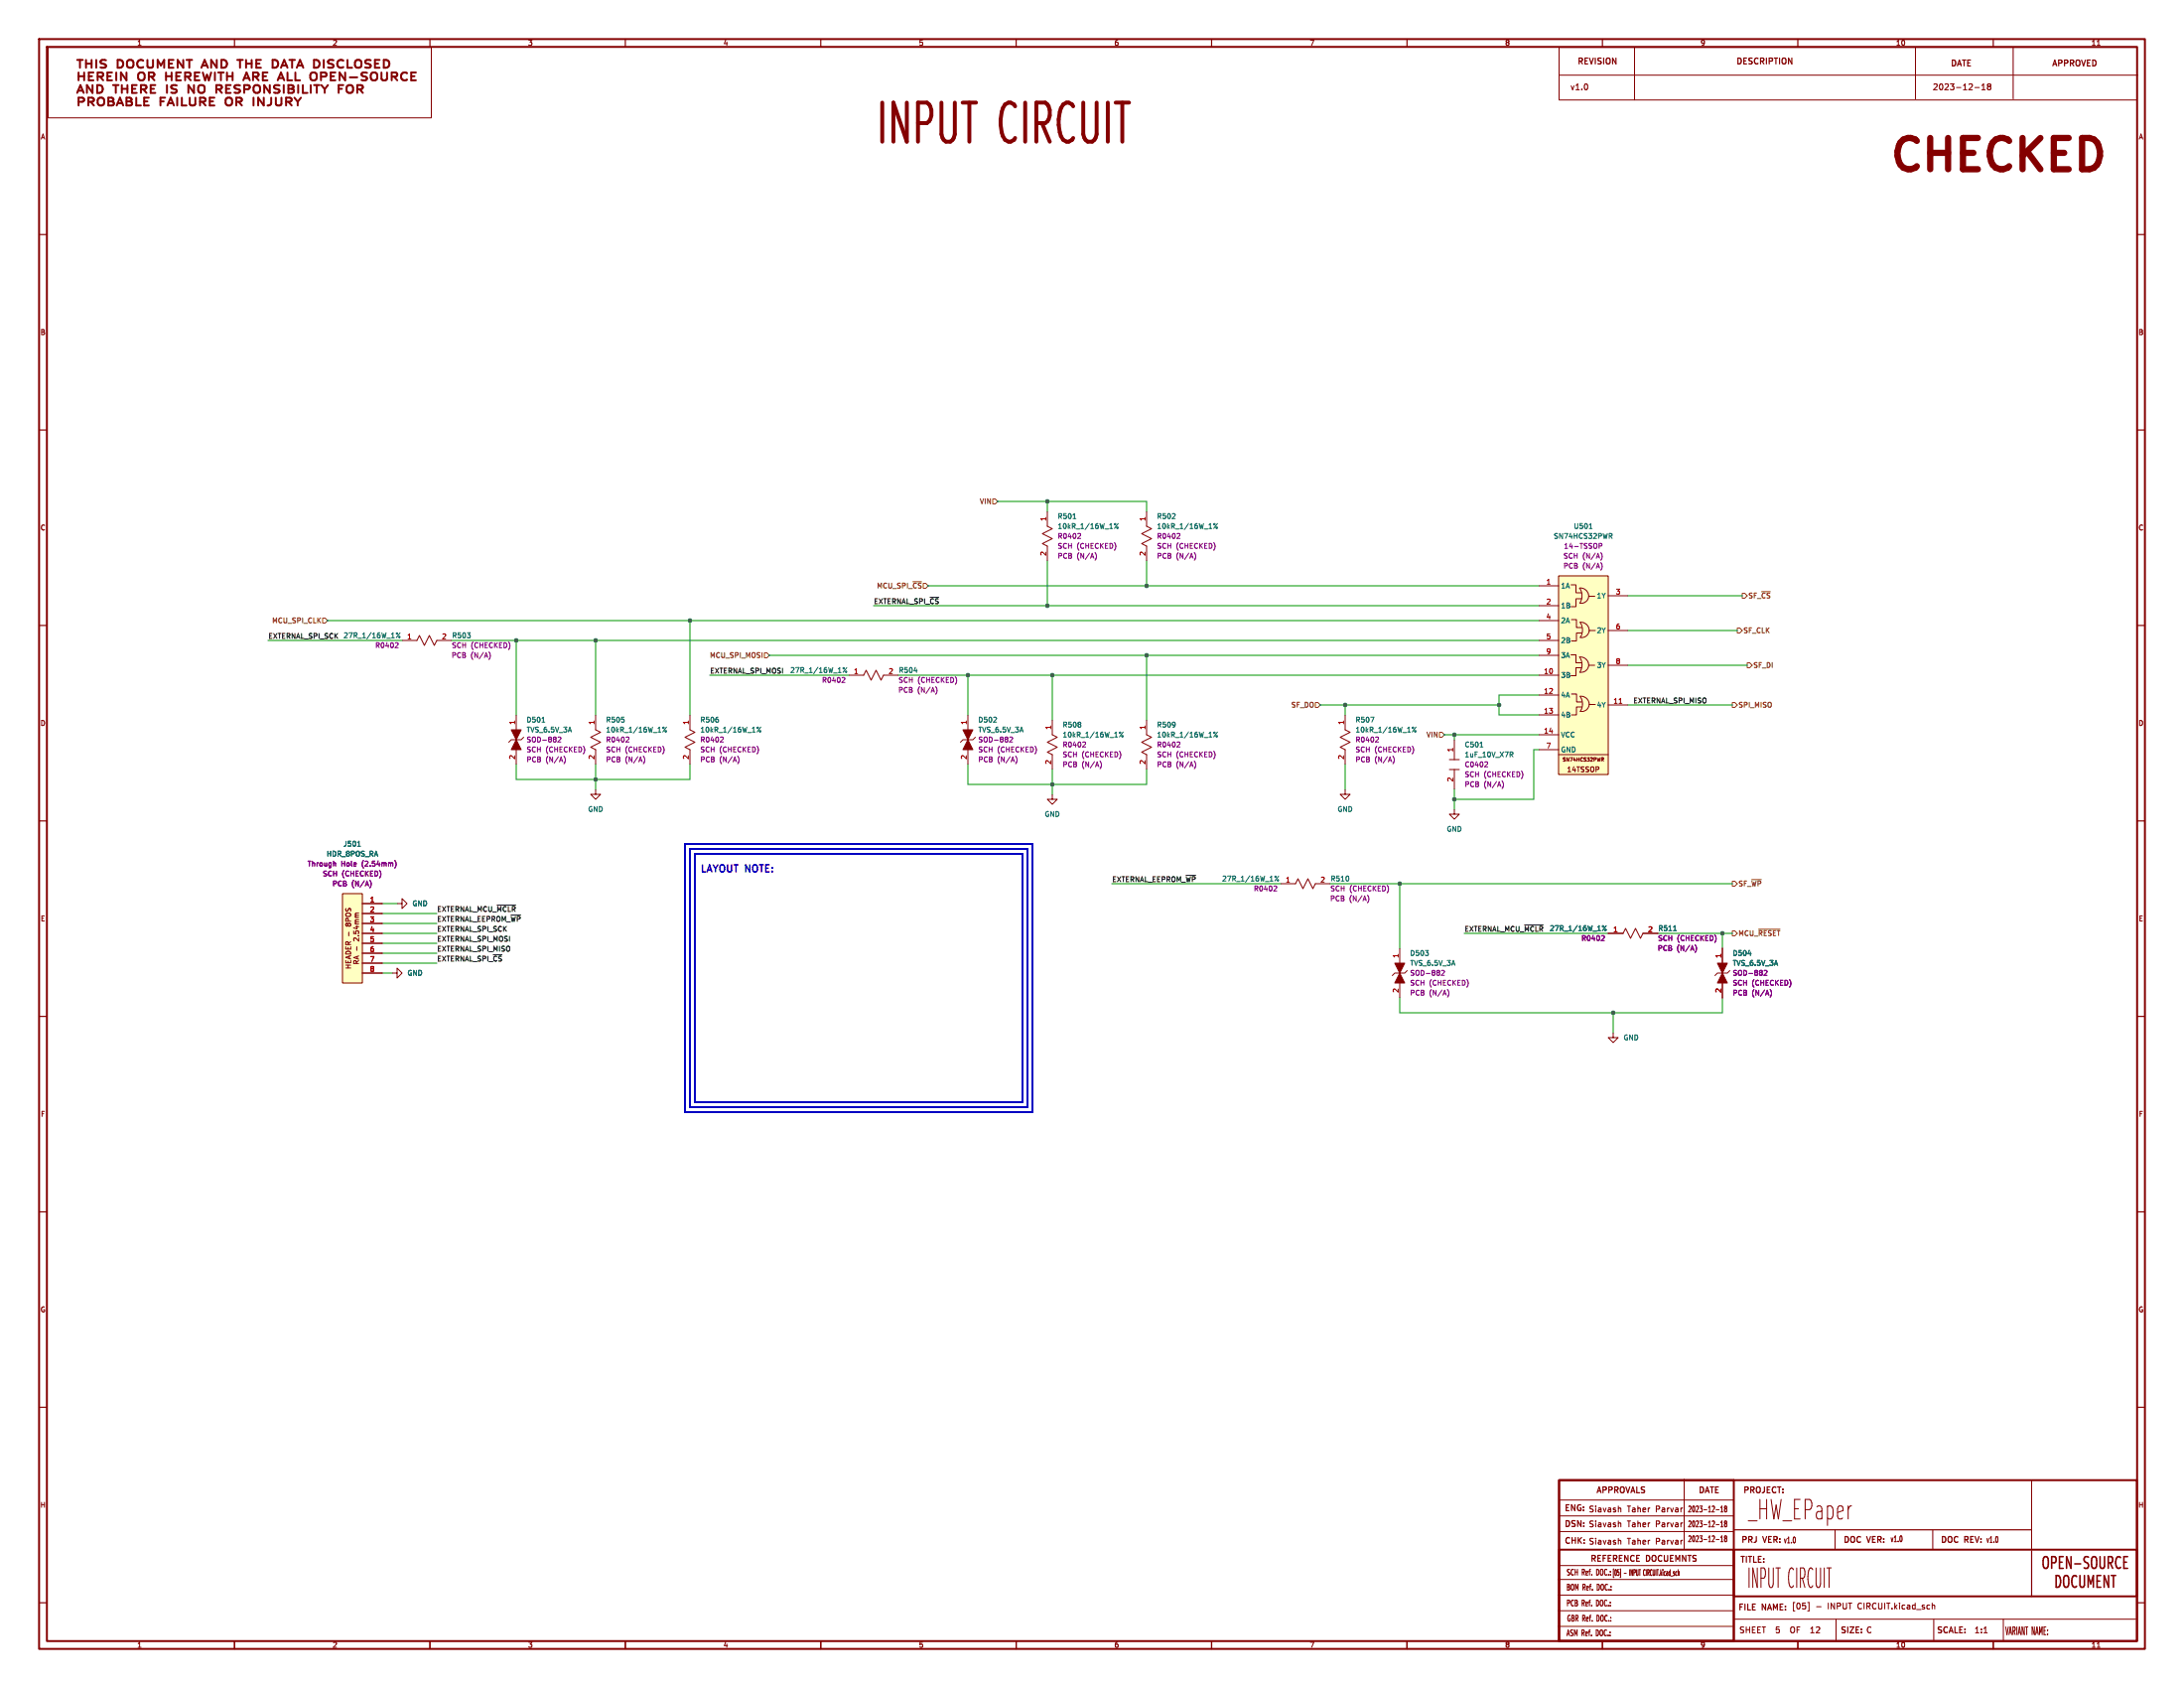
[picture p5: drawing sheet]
<svg xmlns="http://www.w3.org/2000/svg" width="559mm" height="432mm" viewBox="0 0 559 432" stroke-linecap="round" stroke-linejoin="round" font-family="sans-serif">
<g fill="none" stroke="#840000" stroke-width=".5">
<path d="M10 10h538.8v411.8h-538.8zM12 12h534.8v407.8h-534.8zM19.7 15.3h1.5M20.1 18.5v2M20.1 19.5h1.4M20.5 15.3v2M21.5 18.5v2M22 15.3v2M22 16.3h1.4M22.7 19.5h.9M23.4 15.3v2M23.9 18.5h-1.2v2"/>
<path d="M24.6 15.3v2M25 19.6l1.2-.1 .2-.6-.5-.4h-.9v2M25.6 19.6l.8 .9M27.1 15.4a1.04 1.04 0 0 0-1.4 .3l.2 .5 1.1 .4v.5a1.18 1.18 0 0 1-1.3 .1M27.5 19.5h.8M28.7 18.5h-1.2v2h1.2M29.7 18.5v2M30.1 15.3a1.07 1.07 0 0 1 1.4 1 1.07 1.07 0 0 1-1.4 1zM32.4 18.5v2l-1.5-2v2M32.6 15.6a.88 .88 0 0 1 .9-.3 .88 .88 0 0 1 .6 .7v.7a.85 .85 0 0 1-.8 .7 .85 .85 0 0 1-.8-.7zM36.6 15.5a.99 .99 0 0 0-1.5 .8 .99 .99 0 0 0 1.5 .8M37.7 15.3v1.6l.5 .4h.5l.4-.4v-1.6"/>
<path d="M38.1 19.6l1.2-.1 .2-.6-.5-.4h-.9v2M38.7 19.6l.8 .9M40.3 17.3v-2l.9 1.5 .8-1.5v2M42.5 19.5h1.4M42.5 18.5v2M43.2 16.3h.8M43.9 18.5v2M44.4 15.3h-1.2v2h1.2M45.1 19.5h.8M46.3 18.5h-1.2v2M46.9 15.3v2l-1.4-2v2M47.4 19.6l1.2-.1 .2-.6-.5-.4h-.9v2"/>
<path d="M47.7 15.3h1.4M48 19.6l.8 .9M48.4 15.3v2M49.9 19.5h.8M51.1 18.5h-1.2v2M51.5 17.3l.9-2 .8 2M51.8 16.8h1.2M51.9 18.5l.6 2 .5-1.4 .4 1.4 .6-2M55 18.5v2M55.5 15.3v2l-1.5-2v2M55.8 18.5h1.4M56.5 18.5v2"/>
<path d="M56.6 15.3a1.07 1.07 0 0 1 1.5 1 1.07 1.07 0 0 1-1.5 1zM58.1 18.5v2M58.1 19.5h1.4M59.5 18.5v2M60.7 15.3h1.4M61.4 15.3v2M62.5 20h1.2M63 16.3h1.4M63 15.3v2M64.4 15.3v2M64.7 19.6l1.2-.1 .3-.6-.5-.4h-1v2M65.3 19.6l.9 .9"/>
<path d="M65.6 16.3h.8M66.8 15.3h-1.2v2h1.2M67.2 19.5h.9M68.4 18.5h-1.2v2M69.7 15.3a1.07 1.07 0 0 1 1.5 1 1.07 1.07 0 0 1-1.5 1zM71.3 20h1.2M71.9 17.3l.8-2 .9 2M72.1 16.8h1.2M73.6 18.5v2M74 15.3h1.5M74.7 15.3v2M75.6 18.5v2"/>
<path d="M75.9 17.3l.9-2 .8 2M76.2 16.8h1.2M80.3 15.3a1.07 1.07 0 0 1 1.5 1 1.07 1.07 0 0 1-1.5 1zM82.1 19.6l1.2-.1 .3-.6-.5-.4h-1v2M82.8 15.3v2M84.6 19.5h.9M85.3 15.4a1.04 1.04 0 0 0-1.4 .3l.2 .5 1.1 .4v.5a1.18 1.18 0 0 1-1.3 .1M85.8 18.5h-1.2v2M87.8 15.5a.99 .99 0 0 0-1.5 .8 .99 .99 0 0 0 1.5 .8M88.3 18.5v2l-1.4-2v2M88.9 15.3v2h1.2M89.5 19.8h1.9"/>
<path d="M90.9 15.6a.88 .88 0 0 1 .9-.3 .88 .88 0 0 1 .7 .7v.7a.85 .85 0 0 1-.9 .7 .85 .85 0 0 1-.8-.7zM93.9 18.6a1.04 1.04 0 0 0-1.4 .3l.2 .5 1.1 .4 .1 .4M94.9 15.4a1.04 1.04 0 0 0-1.5 .3l.3 .5 1 .4v.5a1.18 1.18 0 0 1-1.3 .1M95.9 16.3h.9M97.1 15.3h-1.2v2h1.2M97.6 18.5v1.7M98.2 15.3a1.07 1.07 0 0 1 1.4 1 1.07 1.07 0 0 1-1.4 1zM99 18.5v1.7M100.2 19.6l1.2-.1 .2-.6-.4-.4h-1v2M100.8 19.6l.8 .9M104.1 18.7a.99 .99 0 0 0-1.2 .1 .99 .99 0 0 0-.2 1.3M105.2 19.5h.9"/>
<path d="M106.4 18.5h-1.2v2h1.2M20.1 26l1.2-.1 .2-.5-.4-.4h-1v2M22.6 26l1.2-.1 .2-.5-.4-.4h-1v2M23.2 26l.8 1M25.1 25.3a.88 .88 0 0 1 .9-.3 .88 .88 0 0 1 .6 .7v.6a.85 .85 0 0 1-.8 .7 .85 .85 0 0 1-.8-.7zM27.7 25h.9l.4 .4-.1 .4-.3 .1 .5 .4-.2 .6-1.2 .1zM27.7 25.9h.9M28.9 21.8h1.4M29.9 27l.8-2 .8 2M30.1 26.4h1.2M32.4 25h.8l.5 .4-.1 .4-.4 .1 .6 .4-.2 .6-1.2 .1zM32.4 25.9h.8"/>
<path d="M34.9 25v2h1.2M35.5 20.3a1.19 1.19 0 0 1 .4-1.8 .82 .82 0 0 1 1.1 .7l-.1 1.1M36.9 25.9h.8M38.1 25h-1.2v2h1.2M41.1 25.9h.8M42.2 25h-1.1v2M42.8 27l.9-2 .8 2M43.1 26.4h1.2M45.3 25v2M46.5 25v2h1.2M48.6 25v1.6l.4 .4h.5l.5-.4v-1.6M51.1 21.9a.97 .97 0 0 1 1.1 .2"/>
<path d="M51.2 26l1.2-.1 .2-.5-.5-.4h-.9v2M51.8 26l.8 1M52.2 23.5a.96 .96 0 0 1-1.1 .2M53.7 25.9h.8M54.9 25h-1.2v2h1.2M57.8 25.3a.88 .88 0 0 1 .9-.3 .88 .88 0 0 1 .7 .7v.6a.85 .85 0 0 1-.8 .7 .85 .85 0 0 1-.9-.7zM60.5 26l1.1-.1 .3-.5-.5-.4h-.9v2M60.9 22.8l.5 .4-.1 .4-.4 .2M61.1 26l.8 1M61.1 21.8l.3 .1M62.2 20.5l.9-2 .8 2M64.9 25v2"/>
<path d="M67.5 25v2l-1.4-2v2M69.4 25v1.4a.8 .8 0 0 1-1 .6M70.6 22.7l.7 .2 .2 .5-.4 .4h-.6M70.6 21.8l.9 .1M70.6 25v1.6l.5 .4h.4l.5-.4v-1.6M71.1 20.5l.8-2 .8 2M73.2 26l1.2-.1 .2-.5-.5-.4h-.9v2M73.8 26l.8 1M75.3 25l.9 1M76.2 26v1M77 25l-.8 1M79.5 20.3a1.19 1.19 0 0 1 .5-1.8 .82 .82 0 0 1 1.1 .7l-.2 1.1"/>
<path d="M82.2 21.8l.9 1M83.1 22.8v1M83.9 21.8l-.8 1M95 20.3a1.19 1.19 0 0 1 .5-1.8 .82 .82 0 0 1 1 .7l-.1 1.1M398.9 378.6h147.8v41.2h-147.8zM398.9 378.6h44.7v41.2h-44.7zM398.9 396.4h44.7v23.4h-44.7zM443.6 396.4h103.1v12h-103.1z"/>
</g>
<g fill="none" stroke="#840000" stroke-width=".3">
<path d="M60 10v2M110 10v2M160 10v2M210 10v2M260 10v2M310 10v2M360 10v2M410 10v2M460 10v2M510 10v2M10 60h2M546.8 60h2"/>
<path d="M10 110h2M546.8 110h2M10 160h2M546.8 160h2M10 210h2M546.8 210h2M10 260h2M546.8 260h2M10 310h2M546.8 310h2M10 360h2M546.8 360h2"/>
<path d="M443.6 391.3h76.2M519.8 396.7v11.7M10 410h2M60 419.8v2M110 419.8v2M160 419.8v2M210 419.8v2M260 419.8v2M310 419.8v2M360 419.8v2M410 419.8v2M460 419.8v2"/>
<path d="M510 419.8v2M546.8 410h2"/>
</g>
<g fill="none" stroke="#840000" stroke-width=".25">
<path d="M12.3 12.1h98.1v18h-98.1zM398.9 12.1h147.8v13.5h-147.8zM398.9 19.2h148.1M418.2 12.1v13.5M490.1 12.1v13.2M515.1 12.1v13.2M536.6 11.6h.7M505.3 22.4h1.1M507.1 23h.8M507.1 21.9l.4-.4v1.5M508.8 22.1l-.3 .3 .1 .4 .2 .2 .4-.1 .2-.2-.1-.5-.2-.1M508.8 22.1l-.3-.3 .3-.3h.4l.2 .2-.3 .4"/>
<path d="M508.8 22.1h.3M268 130.8v3.8l1.2 .7-2.5 1.2 2.5 1.3-2.5 1.3 1.3 .6v3.8M293.4 130.8v3.8l1.2 .7-2.5 1.2 2.5 1.3-2.5 1.3 1.3 .6v3.8M393.7 149.9h5.1M393.7 154.9h5.1M393.7 158.8h5.1M398.8 147.3h12.7v50.8h-12.7zM402 149.6h1.2v2h1.4M402.1 158.5h1.3v2h1.3M404.2 150.4a1.97 1.97 0 0 1 2.3 1.9 1.97 1.97 0 0 1-2.3 2l.1-.2a3.4 3.4 0 0 0-.1-3.7zM404.3 159.2a1.97 1.97 0 0 1 2.3 1.9 1.97 1.97 0 0 1-2.3 2l.1-.2a3.4 3.4 0 0 0-.1-3.7zM404.6 153.2h-1.4v2h-1.2"/>
<path d="M406.5 152.5h1.6M411.5 152.4h5.1M102.9 163.8h3.8l.6-1.2 1.3 2.5 1.3-2.5 1.2 2.5 .7-1.3h3.8M217.2 172.7h3.8l.6-1.2 1.3 2.5 1.3-2.5 1.2 2.5 .7-1.3h3.8M393.7 172.7h5.1M393.7 177.8h5.1M393.7 163.8h5.1M393.7 167.6h5.1M402 167.5h1.2v2h1.4M402.1 177.5h1.3v2.1h1.4M404.2 168.1a1.97 1.97 0 0 1 2.3 1.9 1.97 1.97 0 0 1-2.3 2l.1-.2a3.4 3.4 0 0 0-.1-3.7zM404.3 178.1a1.97 1.97 0 0 1 2.3 1.9 1.97 1.97 0 0 1-2.3 2l.1-.2a3.4 3.4 0 0 0-.1-3.7z"/>
<path d="M404.6 170.8h-1.4v2h-1.2M404.7 161.9h-1.3v2.1h-1.3M406.5 170.2h1.6M406.7 161.3h1.5M411.5 170.2h5.1M411.5 161.3h5.1M132.1 182.9v3.8M132.1 191.8v3.8M134 188.6l-.7 .6h-2.5l-.6 .7M152.4 182.9v3.8l1.3 .6-2.6 1.3 2.6 1.3-2.6 1.2 1.3 .7v3.8M176.5 182.9v3.8l1.3 .6-2.5 1.3 2.5 1.3-2.5 1.2 1.2 .7v3.8M247.6 182.9v3.8"/>
<path d="M247.6 191.8v3.8M249.6 188.6l-.7 .6h-2.5l-.7 .7M269.2 184.2v3.8l1.3 .6-2.5 1.3 2.5 1.2-2.5 1.3 1.2 .6v3.9M293.4 184.2v3.8l1.2 .6-2.5 1.3 2.5 1.2-2.5 1.3 1.3 .6v3.9M344.2 182.9v3.8l1.2 .6-2.5 1.3 2.5 1.3-2.5 1.2 1.3 .7v3.8M370.8 194.3h2.6M370.8 196.9h2.6M372.1 189.2v5.1M372.1 196.9v5M393.7 182.9h5.1M393.7 188h5.1M393.7 191.8h5.1"/>
<path d="M398.8 193h12.7M404.7 180.8h-1.3v2.1h-1.3M406.7 180.2h1.5M409.8 193.8l.5 .2-.1 .2-.4 .1M410 194.3l.3 .4M411.5 180.3h5.1M152.4 201.9v1.3h1.3l-1.3 1.3-1.3-1.3h1.3M269.2 203.2v1.3h1.3l-1.3 1.2-1.2-1.2h1.2M344.2 201.9v1.3h1.2l-1.2 1.3-1.3-1.3h1.3M372.1 207v1.3h1.3l-1.3 1.3-1.3-1.3h1.3M87.6 228.6h5.1v22.9h-5.1zM88.5 232.4l.1 .6a.53 .53 0 0 0 .6-.6l.5 .1v.6"/>
<path d="M88.5 233.8l.4-.2h.6l.2 .5-.4 .3h-.7l-.1-.3zM89 236.4l.2-.2 .5 .2-.2 .5-.5-.2M89 236.4l-.2-.2-.3 .2 .2 .5 .3-.2M89 236.4v.3M89.1 235.6v-.6h-.5l-.1 .6h1.2M89.2 238.4v1M90.5 238.2v.6l.6 .1-.1-.7h.7v.7M90.9 237h.9M90.9 236.4h.9M90.9 234.7h.9M91.1 233.6h.7M91.1 235.8l-.2 .2 .1 .4"/>
<path d="M91.1 235.8h.7M91.1 234.1h.7M91.3 236.9v.7l-.9-.3M91.7 239.4h.1M91.8 239.9v.8l-.9-.8-.4 .3 .1 .5M91.8 235.3h-.8l-.1 .3 .2 .2M92.7 238.8h5.1M92.7 236.2h5.1M92.7 231.1h5.1M92.7 233.7h5.1M101.6 231.1h1.3v-1.2l1.2 1.2-1.2 1.3v-1.3M327.7 226.1h3.8l.6-1.3 1.3 2.5 1.2-2.5 1.3 2.5 .6-1.2h3.9"/>
<path d="M411.5 238.8h3.8l.6-1.3 1.3 2.5 1.3-2.5 1.2 2.5 .7-1.2h3.8M88.5 247.6h1.2M88.5 246.9h1.2M88.5 242.2v.6h1.2v-.6M88.5 245.7v.6h1.2v-.6M88.5 243.6a.68 .68 0 0 1 .8-.2 .68 .68 0 0 1 .4 .7h-1.2zM89.1 242.4v.4M89.1 245.9v.4M89.1 246.9v.7M89.1 241.6v-.6h-.5l-.1 .6h1.2M89.4 244.6v.6M89.7 244.5l-1.2 .4 1.2 .4"/>
<path d="M89.7 240.9l-.6 .4M90.5 246.5h1.3M91.3 242.2v.9M91.4 244.7v.6M91.8 245.7l-.6 .5M91.8 244.5l-1.3 .5 1.3 .4M92.7 241.3h5.1M92.7 243.8h5.1M92.7 246.4h5.1M92.7 248.9h5.1M100.3 248.9h1.3v-1.2l1.3 1.2-1.3 1.3v-1.3M358.1 242.6v3.8"/>
<path d="M358.1 251.5v3.8M360 248.3l-.6 .6h-2.5l-.7 .7M440.7 242.6v3.8M440.7 251.5v3.8M442.6 248.3l-.6 .6h-2.6l-.6 .7M412.7 264.2v1.2h1.3l-1.3 1.3-1.2-1.3h1.2M430.9 378.4v17.8M519.8 378.6v17.6M398.9 383.7h44.7M398.9 387.8h44.7M398.9 391.8h44.7M414.3 385.8l.4 .2v.8"/>
<path d="M414.3 389.6l.4 .2v.8M414.3 394l.4 .2v.8M439.1 390h.8M439.1 386.2h.8M439.1 393.8h.8M440.3 390.6h.6M440.3 385.7l.3-.4v1.5M440.3 389.5l.3-.4v1.5M440.3 393.3l.3-.4v1.5M440.3 386.8h.6M440.3 394.4h.6M441.4 389.7l-.2 .3 .2 .6 .4-.3-.2-.6"/>
<path d="M441.4 389.7a.34 .34 0 0 1-.2-.5 .34 .34 0 0 1 .6 0 .34 .34 0 0 1-.2 .5M441.4 385.9a.34 .34 0 0 1-.2-.5 .34 .34 0 0 1 .6 0 .34 .34 0 0 1-.2 .5M441.4 385.9l-.2 .3 .2 .6 .4-.3-.2-.6M441.4 393.5a.34 .34 0 0 1-.2-.5 .34 .34 0 0 1 .6 0 .34 .34 0 0 1-.2 .5M441.4 393.5l-.2 .3 .2 .6 .4-.3-.2-.6M441.4 389.7h.2M441.4 385.9h.2M441.4 393.5h.2M469.5 391.3v4.9M494.5 391.3v4.9M398.7 404h44.7M398.7 408h44.7"/>
<path d="M398.7 412h44.7M398.7 416h44.7M398.9 400.5h44.7M443.6 414.2h102.9M458.4 416.2l-.2 .5 .2 .9M462.5 409.9h.4v2.2h-.4M463.3 417.7h.9M463.3 416.6l.4-.4v1.5M464.8 411h1.1M469.8 414.2v5.3M494.4 410.7h.5l.1 .9M494.8 414.2v5.3"/>
<path d="M507.6 417.7h.9M512.6 414.2v5.4M536.6 421.4h.7"/>
</g>
<g fill="none" stroke="#840000" stroke-width=".4">
<path d="M523 398.3l.2-.1 .6 .1a2.55 2.55 0 0 1-.2 2.9l-.6-.1a2.96 2.96 0 0 1 0-2.8zM524.9 399.8h.8l.3-.3 .1-.7-.4-.6h-.8v3M526.9 399.6h.7M527.9 398.2h-1v3h1M529.9 398.2v3l-1.2-3v3M534.4 398.3l-.3-.1a.79 .79 0 0 0-.9 .7 .79 .79 0 0 0 .8 .9 .75 .75 0 0 1 .3 1 .75 .75 0 0 1-1.1 .3M535.4 398.3l.2-.1 .6 .1a2.54 2.54 0 0 1-.2 2.9l-.6-.1a2.98 2.98 0 0 1 0-2.8zM537.3 398.2v2.4l.4 .6 .6-.1 .2-.5v-2.4M539.4 399.8h.8l.3-.3 .1-.7-.4-.6h-.8v3M539.9 399.8l.7 1.4M542.6 398.5l-.4-.3a1.27 1.27 0 0 0-.9 1.7 1.1 1.1 0 0 0 .9 1.3l.4-.3M543.4 399.6h.7"/>
<path d="M544.4 398.2h-1v3h1M526.1 403h.5a2 2 0 0 1 0 3h-.5zM528.3 403.2l.2-.2 .5 .2a2.55 2.55 0 0 1-.2 2.8l-.5-.1a2.98 2.98 0 0 1 0-2.7zM530.8 400.1h1.6M531.3 403.3l-.4-.3a1.27 1.27 0 0 0-.8 1.7 1.1 1.1 0 0 0 .8 1.3l.4-.3M532.2 403v2.5l.4 .5h.3l.4-.5v-2.5M534.3 406v-3l.6 2.2 .7-2.2v3M536.6 404.5h.6M537.5 403h-.9v3h.9M539.5 403v3l-1.1-3v3M540.2 403h1.1M540.8 403v3"/>
</g>
<g fill="none" stroke="#006464" stroke-width=".25">
<path d="M274.6 132.7h.7M286.1 133.9l-1 1.3M311.5 133.9l-1 1.3M406.6 135.2h.8M412.1 137.1l.4 .6M412.2 136.5l.3 .2-.3 .4M102.4 161.9l-1 1.2M216.7 170.8l-1 1.2M233.9 171.6h.8M138.7 184.7h.7M170.5 186l-.9 1.3M194.7 186l-1 1.3"/>
<path d="M287.4 187.3l-1 1.2M311.5 187.3l-1 1.2M350.7 183.5h.8l-.5 1.2M362.3 186l-1 1.3M378.7 191.1h.7M386.4 192.3h.5l.2 .3-.1 .4h-.6M386.7 193l.4 .6M91.5 216.5h.7M327.1 224.1l-.9 1.3M411 236.8l-1 1.3M428.2 238.1h.7M447.3 244h.8"/>
<circle cx="285.3" cy="134.1" r=".18"/>
<circle cx="285.9" cy="135" r=".18"/>
<circle cx="310.7" cy="134.1" r=".18"/>
<circle cx="311.3" cy="135" r=".18"/>
<circle cx="101.6" cy="162" r=".18"/>
<circle cx="102.2" cy="163" r=".18"/>
<circle cx="215.9" cy="170.9" r=".18"/>
<circle cx="216.5" cy="171.9" r=".18"/>
<circle cx="169.8" cy="186.2" r=".18"/>
<circle cx="170.4" cy="187.1" r=".18"/>
<circle cx="193.9" cy="186.2" r=".18"/>
<circle cx="194.5" cy="187.1" r=".18"/>
<circle cx="286.6" cy="187.4" r=".18"/>
<circle cx="287.2" cy="188.4" r=".18"/>
<circle cx="310.7" cy="187.4" r=".18"/>
<circle cx="311.3" cy="188.4" r=".18"/>
<circle cx="361.5" cy="186.2" r=".18"/>
<circle cx="362.1" cy="187.1" r=".18"/>
<circle cx="326.4" cy="224.3" r=".18"/>
<circle cx="327" cy="225.2" r=".18"/>
<circle cx="410.2" cy="237" r=".18"/>
<circle cx="410.8" cy="237.9" r=".18"/>
</g>
<g fill="none" stroke="#840084" stroke-width=".25">
<path d="M276.2 136.5l.3 .2-.1 .3-.7 .7h.8M301.6 136.5l.3 .2-.1 .3-.7 .7h.8M409.2 139.7l.6-.1v-.5l-.6-.1v1.3M280.2 141.4a1.47 1.47 0 0 1 0 1.9M305.6 141.4a1.47 1.47 0 0 1 0 1.9M409.6 141.4a1.46 1.46 0 0 1 0 1.9M409.6 143.9a1.46 1.46 0 0 1 0 1.9M101.6 164.4l.3 .3-.1 .3-.7 .7h.8M125.2 166.8a1.47 1.47 0 0 1-.1 1.9M215.9 173.3l.3 .2-.1 .3-.7 .8h.8M239.5 175.7a1.47 1.47 0 0 1-.1 1.9M142.8 188.7l.5-.2 .2 .4-.8 .9h.8"/>
<path d="M144.3 193.5a1.47 1.47 0 0 1 0 1.9M160.7 188.5l.2 .3v.3l-.8 .7h.8M164.7 193.5a1.47 1.47 0 0 1-.1 1.9M184.8 188.5l.2 .3v.3l-.7 .7h.7M188.8 193.5a1.47 1.47 0 0 1-.1 1.9M258.3 188.7l.5-.2 .3 .4-.8 .9h.8M259.9 193.5a1.47 1.47 0 0 1 0 1.9M277.5 189.8l.3 .3-.1 .3-.7 .7h.8M281.5 194.8a1.47 1.47 0 0 1-.1 1.8M301.6 189.8l.3 .3-.1 .3-.7 .7h.8M305.6 194.8a1.47 1.47 0 0 1 0 1.8M352.4 188.5l.3 .3-.1 .3-.7 .7h.8"/>
<path d="M356.4 193.5a1.47 1.47 0 0 1 0 1.9M380.4 194.9l.2 .2v.3l-.8 .8h.8M384.4 199.8a1.47 1.47 0 0 1-.1 1.9M85.5 220.7l.4 .2v.7M94.7 225.2a1.47 1.47 0 0 1-.1 1.9M101 220.1a1.46 1.46 0 0 1 0 1.9M326.4 226.6l.3 .3-.1 .3-.7 .7h.8M349.9 229.1a1.47 1.47 0 0 1 0 1.8M410.2 239.3l.3 .3-.1 .3-.7 .7h.8M368.8 248.4l.5-.2 .3 .4-.8 .9h.8M370.4 253.2a1.47 1.47 0 0 1-.1 1.9M433.8 241.8a1.47 1.47 0 0 1-.1 1.8"/>
<path d="M451.4 248.4l.5-.2 .2 .4-.8 .9h.8M453 253.2a1.47 1.47 0 0 1-.1 1.9"/>
</g>
<g fill="#840000" stroke="#840000" stroke-width=".25">
<path d="M440.7 248.9l1.3 2.6h-2.6z"/>
<path d="M439.4 246.4h2.6l-1.3 2.5z"/>
<path d="M132.1 189.2l1.2 2.6h-2.5z"/>
<path d="M130.8 186.7h2.5l-1.2 2.5z"/>
<path d="M358.1 248.9l1.3 2.6h-2.5z"/>
<path d="M356.9 246.4h2.5l-1.3 2.5z"/>
<path d="M247.6 189.2l1.3 2.6h-2.5z"/>
<path d="M246.4 186.7h2.5l-1.3 2.5z"/>
</g>
<g fill="#ffffc2" stroke="#ffffc2" stroke-width=".25">
<path d="M398.8 147.3h12.7v50.8h-12.7z"/>
<path d="M87.6 228.6h5.1v22.9h-5.1z"/>
</g>
<path d="M414.3 179.9h.7" fill="none" stroke="#a90000" stroke-width=".25"/>
<path d="M254 127.6h.6l.7 .7-.7 .6h-.6zM82.5 158.1h.7l.6 .7-.6 .6h-.7zM445.8 151.8h.6l.6 .6-.6 .6h-.6zM195.6 167h.6l.6 .6-.6 .7h-.6zM336.5 179.7h.7l.6 .6-.6 .7h-.7zM443.2 179.7h.7l.6 .6-.6 .7h-.7zM444.5 160.7h.6l.7 .6-.7 .6h-.6zM447 169.5h.7l.6 .7-.6 .6h-.7zM368.3 187.3h.6l.7 .7-.7 .6h-.6zM443.2 238.1h.7l.6 .7-.6 .6h-.7zM443.2 225.4h.7l.6 .7-.6 .6h-.7zM449.9 237.7h5.5" fill="none" stroke="#725600" stroke-width=".25"/>
<path d="M127.2 231.5h4.7M390.1 236.6h4.7" fill="none" stroke="#0f0f0f" stroke-width=".25"/>
<path d="M175.3 215.9h88.9v68.6h-88.9zM176.5 217.2h86.4v66h-86.4zM177.8 218.4h83.8v63.5h-83.8z" fill="none" stroke="#0000c2" stroke-width=".5"/>
<g fill="none" stroke="#009600" stroke-width=".25">
<path d="M255.3 128.3h38.1v2.5M268 128.3v2.5M83.8 158.8h309.9M176.5 158.8v24.1M223.5 154.9h170.2M237.5 149.9h156.2M268 143.5v11.4M293.4 143.5v6.4M416.6 152.4h29.2M68.6 163.8h34.3M115.6 163.8h278.1M132.1 163.8v19.1"/>
<path d="M152.4 163.8v19.1M181.6 172.7h35.6M196.8 167.6h196.9M229.9 172.7h163.8M247.6 172.7v10.2M269.2 172.7v11.5M293.4 167.6v16.6M393.7 177.8h-10.2v5.1h10.2M416.6 161.3h27.9M416.6 170.2h30.4M132.1 195.6v3.8h44.4v-3.8M152.4 195.6v6.3"/>
<path d="M247.6 195.6v5.1h45.8v-3.8M269.2 196.9v6.3M337.8 180.3h45.7M344.2 180.3v2.6M344.2 195.6v6.3M369.6 188h24.1M372.1 188v1.2M393.7 191.8h-1.3v12.7h-20.3M416.6 180.3h26.6M372.1 201.9v5.1M97.8 238.8h14M97.8 233.7h14"/>
<path d="M97.8 231.1h3.8M97.8 236.2h14M284.5 226.1h43.2M340.4 226.1h102.8M358.1 226.1v16.5M374.6 238.8h36.9M424.2 238.8h19M440.7 238.8v3.8M97.8 241.3h14M97.8 248.9h2.5M97.8 246.4h14M97.8 243.8h14"/>
<path d="M358.1 255.3v3.8h82.6v-3.8M412.7 259.1v5.1"/>
</g>
<g fill="#009600" stroke="#009600" stroke-width=".25">
<circle cx="268" cy="154.9" r=".46"/>
<circle cx="293.4" cy="167.6" r=".46"/>
<circle cx="269.2" cy="172.7" r=".46"/>
<circle cx="293.4" cy="149.9" r=".46"/>
<circle cx="344.2" cy="180.3" r=".46"/>
<circle cx="152.4" cy="199.4" r=".46"/>
<circle cx="176.5" cy="158.8" r=".46"/>
<circle cx="152.4" cy="163.8" r=".46"/>
<circle cx="132.1" cy="163.8" r=".46"/>
<circle cx="372.1" cy="204.5" r=".46"/>
<circle cx="358.1" cy="226.1" r=".46"/>
<circle cx="412.7" cy="259.1" r=".46"/>
<circle cx="372.1" cy="188" r=".46"/>
<circle cx="440.7" cy="238.8" r=".46"/>
<circle cx="247.6" cy="172.7" r=".46"/>
<circle cx="269.2" cy="200.7" r=".46"/>
<circle cx="268" cy="128.3" r=".46"/>
<circle cx="383.5" cy="180.3" r=".46"/>
</g>
<text font-size="13.9" fill="#840000" x="223.6" y="38.2">INPUT CIRCUIT</text>
<text font-size="11.1" fill="#840000" x="481.8" y="46.1">CHECKED</text>
<g font-size="7" fill="#840000">
<text x="447.2" y="389.1">_HW_EPaper</text>
<text x="446.9" y="406.6">INPUT CIRCUIT</text>
</g>
<g font-size="2.8" fill="#840000">
<text x="19.2" y="23">THIS</text>
<text x="30.2" y="23">DOCUMENT</text>
<text x="53" y="23">AND</text>
<text x="63.1" y="23">THE</text>
<text x="72.8" y="23">DATA</text>
<text x="84.4" y="23">DISCLOSED</text>
<text x="513" y="418.5">VARIANT NAME:</text>
</g>
<text font-size="2.5" fill="#0000c2" x="179.1" y="223.3">LAYOUT NOTE:</text>
<g font-size="2.1" fill="#840000">
<text x="403.5" y="16.9">REVISION</text>
<text x="444.1" y="16.9">DESCRIPTION</text>
<text x="499" y="17.4">DATE</text>
<text x="524.9" y="17.4">APPROVED</text>
<text x="401.7" y="23.3">v1.0</text>
<text x="494.4" y="23.3">2023-12-18</text>
<text x="408.3" y="382.4">APPROVALS</text>
<text x="434.5" y="382.4">DATE</text>
<text x="445.9" y="382.4">PROJECT:</text>
<text x="400.2" y="386.9">ENG: Siavash</text>
<text x="416.3" y="387.1">Taher</text>
<text x="423.6" y="387.1">Parvar</text>
<text x="431.8" y="387.1">2023-12-18</text>
<text x="400.2" y="391">DSN: Siavash</text>
<text x="400.2" y="395.3">CHK: Siavash</text>
<text x="416.3" y="390.9">Taher</text>
<text x="416.3" y="395.3">Taher</text>
<text x="423.6" y="390.9">Parvar</text>
<text x="423.6" y="395.3">Parvar</text>
<text x="431.8" y="390.9">2023-12-18</text>
<text x="431.8" y="394.7">2023-12-18</text>
<text x="445.4" y="395.1">PRJ</text>
<text x="451.3" y="395.1">VER:v1.0</text>
<text x="471.6" y="395.1">DOC</text>
<text x="477.9" y="395.1">VER: v1.0</text>
<text x="496.4" y="395.1">DOC</text>
<text x="502.8" y="395.1">REV: v1.0</text>
<text x="406.8" y="399.9">REFERENCE</text>
<text x="421.3" y="399.9">DOCUEMNTS</text>
<text x="445.1" y="400.2">TITLE:</text>
<text x="400.7" y="407.1">BOM Ref. DOC.:</text>
<text x="400.7" y="403.3">SCH Ref. DOC.:[05]</text>
<text x="415.6" y="403.3">- INPUT CIRCUIT.kicad_sch</text>
<text x="400.7" y="411.2">PCB Ref. DOC.:</text>
<text x="444.6" y="412.3">FILE</text>
<text x="450.9" y="412.3">NAME: [05]</text>
<text x="467.7" y="411.9">INPUT</text>
<text x="475.5" y="411.9">CIRCUIT.kicad_sch</text>
<text x="400.7" y="418.8">ASM Ref. DOC.:</text>
<text x="400.8" y="415.1">GBR Ref. DOC.:</text>
<text x="444.9" y="418">SHEET</text>
<text x="454.6" y="418">5</text>
<text x="458.9" y="418">OF</text>
<text x="464.7" y="418">12</text>
<text x="470.8" y="418.2">SIZE: C</text>
<text x="495.4" y="418.2">SCALE:</text>
<text x="505.1" y="418">1:1</text>
</g>
<g font-size="1.8" fill="#840000">
<text x="35" y="11.9">1</text>
<text x="85" y="11.9">2</text>
<text x="135" y="11.9">3</text>
<text x="185" y="11.9">4</text>
<text x="235" y="11.9">5</text>
<text x="285" y="11.9">6</text>
<text x="335" y="11.9">7</text>
<text x="385" y="11.9">8</text>
<text x="435" y="11.9">9</text>
<text x="485" y="11.9">10</text>
<text x="535" y="11.9">11</text>
<text x="10.3" y="35.9">A</text>
<text x="547.1" y="35.9">A</text>
<text x="10.3" y="85.9">B</text>
<text x="547.1" y="85.9">B</text>
<text x="10.3" y="135.9">C</text>
<text x="547.1" y="135.9">C</text>
<text x="10.3" y="185.9">D</text>
<text x="547.1" y="185.9">D</text>
<text x="400.8" y="197.7">14TSSOP</text>
<text x="10.3" y="235.9">E</text>
<text x="91" y="234.5" transform="rotate(-90 91 234.5)">-</text>
<text x="547.1" y="235.9">E</text>
<text x="91" y="255.3" transform="rotate(-90 91 255.3)">HEADER -</text>
<text x="10.3" y="285.9">F</text>
<text x="547.1" y="285.9">F</text>
<text x="10.3" y="335.9">G</text>
<text x="547.1" y="335.9">G</text>
<text x="10.2" y="385.9">H</text>
<text x="547" y="385.9">H</text>
<text x="35" y="421.7">1</text>
<text x="85" y="421.7">2</text>
<text x="135" y="421.7">3</text>
<text x="185" y="421.7">4</text>
<text x="235" y="421.7">5</text>
<text x="285" y="421.7">6</text>
<text x="335" y="421.7">7</text>
<text x="385" y="421.7">8</text>
<text x="435" y="421.7">9</text>
<text x="485" y="421.7">10</text>
<text x="535" y="421.7">11</text>
</g>
<g font-size="1.8" fill="#725600">
<text x="250.6" y="129.1">VIN</text>
<text x="224.3" y="150.7">MCU_SPI_~{CS}</text>
<text x="447.2" y="153.3">SF_~{CS}</text>
<text x="69.5" y="159.6">MCU_SPI_CLK</text>
<text x="446" y="162.2">SF_CLK</text>
<text x="181.5" y="168.5">MCU_SPI_MOSI</text>
<text x="448.5" y="171">SF_DI</text>
<text x="330.3" y="181.2">SF_DO</text>
<text x="444.7" y="181.2">SPI_MISO</text>
<text x="364.9" y="188.8">VIN</text>
<text x="444.7" y="226.9">SF_~{WP}</text>
<text x="444.7" y="239.6">MCU_~{RESET}</text>
</g>
<g font-size="1.8" fill="#a90000">
<text x="267.7" y="133.4" transform="rotate(-90 267.7 133.4)">1</text>
<text x="293.1" y="133.4" transform="rotate(-90 293.1 133.4)">1</text>
<text x="267.7" y="142.3" transform="rotate(-90 267.7 142.3)">2</text>
<text x="293.1" y="142.3" transform="rotate(-90 293.1 142.3)">2</text>
<text x="395.5" y="149.6">1</text>
<text x="395.5" y="154.7">2</text>
<text x="413.3" y="152.1">3</text>
<text x="395.5" y="158.5">4</text>
<text x="413.3" y="161">6</text>
<text x="104.1" y="163.6">1</text>
<text x="113" y="163.6">2</text>
<text x="395.5" y="163.6">5</text>
<text x="395.5" y="167.4">9</text>
<text x="218.4" y="172.5">1</text>
<text x="227.3" y="172.5">2</text>
<text x="394.9" y="172.5">10</text>
<text x="413.3" y="169.9">8</text>
<text x="394.9" y="177.5">12</text>
<text x="131.8" y="185.5" transform="rotate(-90 131.8 185.5)">1</text>
<text x="152.1" y="185.5" transform="rotate(-90 152.1 185.5)">1</text>
<text x="176.3" y="185.5" transform="rotate(-90 176.3 185.5)">1</text>
<text x="247.4" y="185.5" transform="rotate(-90 247.4 185.5)">1</text>
<text x="343.9" y="185.5" transform="rotate(-90 343.9 185.5)">1</text>
<text x="394.9" y="182.6">13</text>
<text x="412.7" y="180.1">11</text>
<text x="269" y="186.8" transform="rotate(-90 269 186.8)">1</text>
<text x="293.1" y="186.8" transform="rotate(-90 293.1 186.8)">1</text>
<text x="394.9" y="187.7">14</text>
<text x="395.5" y="191.5">7</text>
<text x="131.8" y="194.4" transform="rotate(-90 131.8 194.4)">2</text>
<text x="152.1" y="194.4" transform="rotate(-90 152.1 194.4)">2</text>
<text x="176.3" y="194.4" transform="rotate(-90 176.3 194.4)">2</text>
<text x="247.4" y="194.4" transform="rotate(-90 247.4 194.4)">2</text>
<text x="269" y="195.7" transform="rotate(-90 269 195.7)">2</text>
<text x="293.1" y="195.7" transform="rotate(-90 293.1 195.7)">2</text>
<text x="343.9" y="194.4" transform="rotate(-90 343.9 194.4)">2</text>
<text x="371.9" y="192.5" transform="rotate(-90 371.9 192.5)">1</text>
<text x="371.9" y="200.1" transform="rotate(-90 371.9 200.1)">2</text>
<text x="328.9" y="225.8">1</text>
<text x="337.7" y="225.8">2</text>
<text x="94.5" y="230.9">1</text>
<text x="94.5" y="233.4">2</text>
<text x="94.5" y="236">3</text>
<text x="94.5" y="238.5">4</text>
<text x="412.7" y="238.5">1</text>
<text x="421.6" y="238.5">2</text>
<text x="94.5" y="241">5</text>
<text x="94.5" y="243.6">6</text>
<text x="357.9" y="245.2" transform="rotate(-90 357.9 245.2)">1</text>
<text x="440.4" y="245.2" transform="rotate(-90 440.4 245.2)">1</text>
<text x="94.5" y="246.1">7</text>
<text x="94.5" y="248.7">8</text>
<text x="357.9" y="254.1" transform="rotate(-90 357.9 254.1)">2</text>
<text x="440.4" y="254.1" transform="rotate(-90 440.4 254.1)">2</text>
</g>
<g font-size="1.8" fill="#006464">
<text x="270.5" y="132.9">R501</text>
<text x="270.5" y="135.5">10kR_1/16W_1%</text>
<text x="295.9" y="132.9">R502</text>
<text x="295.9" y="135.5">10kR_1/16W_1%</text>
<text x="402.5" y="135.5">U501</text>
<text x="397.4" y="138">SN74HCS32PWR</text>
<text x="399.3" y="150.7">1A</text>
<text x="399.3" y="155.8">1B</text>
<text x="408.5" y="153.3">1Y</text>
<text x="399.3" y="159.6">2A</text>
<text x="87.8" y="163.4">27R_1/16W_1%</text>
<text x="115.6" y="163.4">R503</text>
<text x="399.3" y="164.7">2B</text>
<text x="408.5" y="162.2">2Y</text>
<text x="202.1" y="172.3">27R_1/16W_1%</text>
<text x="229.9" y="172.3">R504</text>
<text x="399.3" y="173.6">3B</text>
<text x="399.3" y="168.5">3A</text>
<text x="408.5" y="171">3Y</text>
<text x="399.3" y="178.7">4A</text>
<text x="134.6" y="185">D501</text>
<text x="154.9" y="185">R505</text>
<text x="179.1" y="185">R506</text>
<text x="250.2" y="185">D502</text>
<text x="346.7" y="185">R507</text>
<text x="399.3" y="183.7">4B</text>
<text x="408.5" y="181.2">4Y</text>
<text x="134.6" y="187.6">TVS_6.5V_3A</text>
<text x="154.9" y="187.6">10kR_1/16W_1%</text>
<text x="179.1" y="187.6">10kR_1/16W_1%</text>
<text x="250.2" y="187.6">TVS_6.5V_3A</text>
<text x="271.8" y="186.3">R508</text>
<text x="271.8" y="188.8">10kR_1/16W_1%</text>
<text x="295.9" y="186.3">R509</text>
<text x="295.9" y="188.8">10kR_1/16W_1%</text>
<text x="346.7" y="187.6">10kR_1/16W_1%</text>
<text x="374.7" y="191.4">C501</text>
<text x="399.3" y="188.8">VCC</text>
<text x="374.7" y="193.9">1uF_10V_X7R</text>
<text x="399.3" y="192.6">GND</text>
<text x="150.4" y="207.9">GND</text>
<text x="267.2" y="209.1">GND</text>
<text x="342.1" y="207.9">GND</text>
<text x="370.1" y="213">GND</text>
<text x="83.5" y="219.3">HDR_8POS_RA</text>
<text x="87.8" y="216.8">J501</text>
<text x="312.6" y="225.7">27R_1/16W_1%</text>
<text x="340.3" y="225.7">R510</text>
<text x="105.4" y="232">GND</text>
<text x="396.4" y="238.4">27R_1/16W_1%</text>
<text x="424.2" y="238.4">R511</text>
<text x="360.7" y="244.7">D503</text>
<text x="443.2" y="244.7">D504</text>
<text x="104.1" y="249.8">GND</text>
<text x="360.7" y="247.2">TVS_6.5V_3A</text>
<text x="443.2" y="247.2">TVS_6.5V_3A</text>
<text x="415.3" y="266.3">GND</text>
</g>
<g font-size="1.8" fill="#840084">
<text x="270.5" y="138">R0402</text>
<text x="270.5" y="140.6">SCH</text>
<text x="270.5" y="143.1">PCB</text>
<text x="275.5" y="140.6">(CHECKED)</text>
<text x="275.5" y="143.1">(N/A)</text>
<text x="295.9" y="138">R0402</text>
<text x="295.9" y="140.6">SCH</text>
<text x="295.9" y="143.1">PCB</text>
<text x="300.9" y="140.6">(CHECKED)</text>
<text x="300.9" y="143.1">(N/A)</text>
<text x="399.9" y="143.1">SCH</text>
<text x="400" y="140.6">14-TSSOP</text>
<text x="404.9" y="143.1">(N/A)</text>
<text x="399.9" y="145.6">PCB</text>
<text x="404.9" y="145.6">(N/A)</text>
<text x="95.9" y="166">R0402</text>
<text x="115.5" y="166">SCH</text>
<text x="120.5" y="166">(CHECKED)</text>
<text x="115.4" y="168.5">PCB</text>
<text x="120.4" y="168.5">(N/A)</text>
<text x="210.2" y="174.9">R0402</text>
<text x="229.7" y="177.4">PCB</text>
<text x="229.8" y="174.9">SCH</text>
<text x="234.7" y="177.4">(N/A)</text>
<text x="234.8" y="174.9">(CHECKED)</text>
<text x="134.6" y="190.1">SOD-882</text>
<text x="154.9" y="190.1">R0402</text>
<text x="179.1" y="190.1">R0402</text>
<text x="250.2" y="190.1">SOD-882</text>
<text x="271.8" y="191.4">R0402</text>
<text x="295.9" y="191.4">R0402</text>
<text x="346.7" y="190.1">R0402</text>
<text x="134.6" y="192.6">SCH</text>
<text x="134.6" y="195.2">PCB</text>
<text x="139.6" y="192.6">(CHECKED)</text>
<text x="139.6" y="195.2">(N/A)</text>
<text x="154.9" y="192.6">SCH</text>
<text x="154.9" y="195.2">PCB</text>
<text x="159.9" y="192.6">(CHECKED)</text>
<text x="159.9" y="195.2">(N/A)</text>
<text x="179.1" y="192.6">SCH</text>
<text x="179.1" y="195.2">PCB</text>
<text x="184.1" y="192.6">(CHECKED)</text>
<text x="184.1" y="195.2">(N/A)</text>
<text x="250.2" y="192.6">SCH</text>
<text x="250.2" y="195.2">PCB</text>
<text x="255.2" y="192.6">(CHECKED)</text>
<text x="255.2" y="195.2">(N/A)</text>
<text x="271.8" y="193.9">SCH</text>
<text x="271.8" y="196.4">PCB</text>
<text x="276.8" y="193.9">(CHECKED)</text>
<text x="276.8" y="196.4">(N/A)</text>
<text x="295.9" y="193.9">SCH</text>
<text x="295.9" y="196.4">PCB</text>
<text x="300.9" y="193.9">(CHECKED)</text>
<text x="300.9" y="196.4">(N/A)</text>
<text x="346.7" y="192.6">SCH</text>
<text x="346.7" y="195.2">PCB</text>
<text x="351.7" y="192.6">(CHECKED)</text>
<text x="351.7" y="195.2">(N/A)</text>
<text x="374.7" y="196.4">C0402</text>
<text x="374.7" y="199">SCH</text>
<text x="374.7" y="201.5">PCB</text>
<text x="379.6" y="199">(CHECKED)</text>
<text x="379.6" y="201.5">(N/A)</text>
<text x="78.6" y="221.8">Through</text>
<text x="87.2" y="221.8">Hole</text>
<text x="92.7" y="221.8">(2.54mm)</text>
<text x="82.5" y="224.4">SCH</text>
<text x="85" y="226.9">PCB</text>
<text x="87.5" y="224.4">(CHECKED)</text>
<text x="89.9" y="226.9">(N/A)</text>
<text x="320.7" y="228.2">R0402</text>
<text x="340.2" y="230.7">PCB</text>
<text x="340.3" y="228.2">SCH</text>
<text x="345.2" y="230.7">(N/A)</text>
<text x="345.3" y="228.2">(CHECKED)</text>
<text x="404.5" y="240.9">R0402</text>
<text x="424" y="243.4">PCB</text>
<text x="424.1" y="240.9">SCH</text>
<text x="429" y="243.4">(N/A)</text>
<text x="429.1" y="240.9">(CHECKED)</text>
<text x="360.7" y="249.8">SOD-882</text>
<text x="443.2" y="249.8">SOD-882</text>
<text x="360.7" y="252.3">SCH</text>
<text x="360.7" y="254.9">PCB</text>
<text x="365.7" y="252.3">(CHECKED)</text>
<text x="365.7" y="254.9">(N/A)</text>
<text x="443.2" y="252.3">SCH</text>
<text x="443.2" y="254.9">PCB</text>
<text x="448.2" y="252.3">(CHECKED)</text>
<text x="448.2" y="254.9">(N/A)</text>
</g>
<g font-size="1.8" fill="#0f0f0f">
<text x="223.5" y="154.6">EXTERNAL_SPI_~{CS}</text>
<text x="68.6" y="163.5">EXTERNAL_SPI_SCK</text>
<text x="181.6" y="172.4">EXTERNAL_SPI_MOSI</text>
<text x="417.8" y="180">EXTERNAL_SPI_MISO</text>
<text x="284.5" y="225.7">EXTERNAL_EEPROM_~{WP}</text>
<text x="111.8" y="233.3">EXTERNAL_MCU_~{MCLR}</text>
<text x="111.8" y="235.9">EXTERNAL_EEPROM_~{WP}</text>
<text x="111.8" y="238.4">EXTERNAL_SPI_SCK</text>
<text x="374.6" y="238.4">EXTERNAL_MCU_~{MCLR}</text>
<text x="111.8" y="243.5">EXTERNAL_SPI_MISO</text>
<text x="111.8" y="241">EXTERNAL_SPI_MOSI</text>
<text x="111.8" y="246">EXTERNAL_SPI_~{CS}</text>
</g>
<text font-size="1.2" fill="#840000" x="399.7" y="195">SN74HCS32PWR</text>
</svg>
